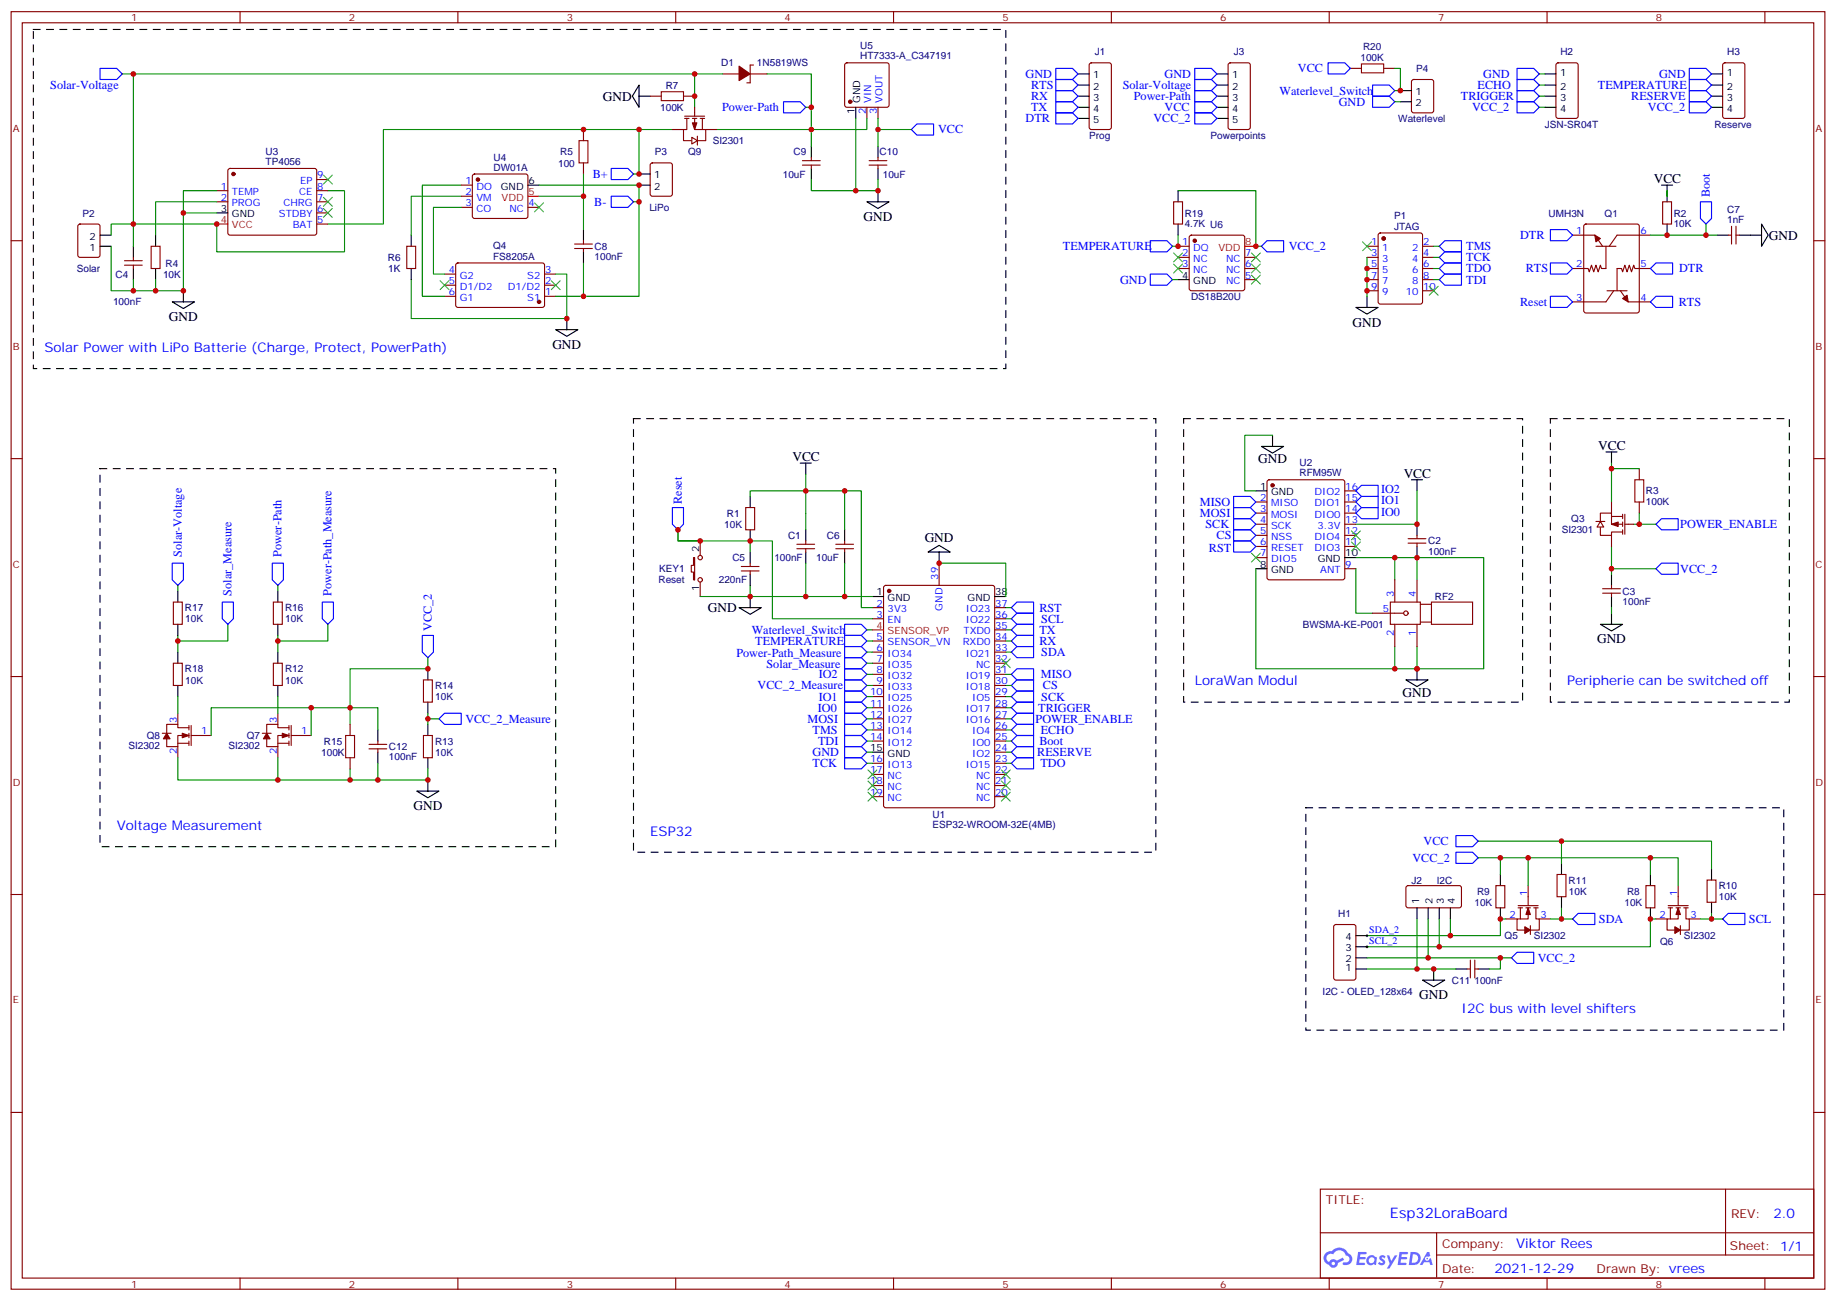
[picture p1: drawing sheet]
<svg xmlns="http://www.w3.org/2000/svg" width="583mm" height="413mm" viewBox="0 0 583 413" stroke-linecap="round" stroke-linejoin="round" font-family="sans-serif">
<g fill="none" stroke="#870000" stroke-width=".35">
<path d="M3.5 3.7h575.8v405.3h-575.8zM7.1 7.2h568.6v398.3h-568.6zM76.2 3.7v3.5M145.3 3.7v3.5M214.5 3.7v3.5M283.6 3.7v3.5M352.8 3.7v3.5M421.9 3.7v3.5M491.1 3.7v3.5M560.2 3.7v3.5M3.5 76.4h3.6M575.7 76.4h3.6"/>
<path d="M3.5 145.5h3.6M575.7 145.5h3.6M3.5 214.7h3.6M575.7 214.7h3.6M3.5 283.8h3.6M575.7 283.8h3.6M3.5 353h3.6M575.7 353h3.6M419.1 377.3h156.6v28.2h-156.6zM547.7 377.3v20.9M419.1 391.1h156.5M456 398.2h119.6"/>
<path d="M456 391.1v14.2M76.2 405.5v3.5M145.3 405.5v3.5M214.5 405.5v3.5M283.6 405.5v3.5M352.8 405.5v3.5M421.9 405.5v3.5M491.1 405.5v3.5M560.2 405.5v3.5"/>
</g>
<g fill="#5487ff">
<path d="M438.1 398.5a1.22 1.22 0 0 1 1.7 .2l-.4 .6a.47 .47 0 0 0-.3-.4 .47 .47 0 0 0-.5 .2l.1 .2a1.14 1.14 0 0 1 .8 1.8 1.14 1.14 0 0 1-1.9 0l-.2-.2 .5-.6 .7 .5a.29 .29 0 0 0 .3-.3 .29 .29 0 0 0-.2-.3 1.04 1.04 0 0 1-.6-1.7z"/>
<path d="M431.1 397.2h2.3l.4 .2-.2 .5-1.8 .1-.1 .8h1.5l.3 .4-.3 .4h-1.6l-.2 1.1h1.7l.2 .3-.2 .3-2.6 .1z"/>
<path d="M444.2 397.2l2.7 .2-.1 .5-1.8 .1-.2 .8h1.6l.3 .4-.4 .4h-1.6l-.1 1.1h1.7l.2 .3-.2 .3-2.7 .1z"/>
<path d="M453 397.2h.7l.3 1.3-.6 .3a.69 .69 0 0 0-1 .3 .69 .69 0 0 0 .4 .9 .69 .69 0 0 0 .9-.6l.5-.2 .6 2.2h-.8l-.3-.9h-1.7l-.5 .9h-.8z"/>
<path d="M440.2 398.3h.8l.6 1.8 1.1-1.8h.9l-2.6 4.2h-.8l.9-1.5z"/>
<path d="M447.8 397.2l-.6 4.2h1.3a2.11 2.11 0 0 0 2.5-2.1 2.11 2.11 0 0 0-2.5-2.1zM448.5 398a1.43 1.43 0 0 1 1.6 1.6 1.43 1.43 0 0 1-2 1.1z"/>
<path d="M434.1 398.8a1.54 1.54 0 0 0-.1 2.2 1.54 1.54 0 0 0 2.1 .1l.7 .3 .3-2.3-.6-.3a1.49 1.49 0 0 0-2.4 0zM434.3 399.8a.95 .95 0 0 1 1.9 0 .95 .95 0 0 1-1.9 0z"/>
<path d="M420.8 397.6a2.18 2.18 0 0 0 1.1 3.7 1.44 1.44 0 0 0 1.6 .9 1.44 1.44 0 0 0 1.2-1.4l2-1.1-.5-.7-1.9 1a1.47 1.47 0 0 0-2.4 .4 1.39 1.39 0 0 1-.7-1.9 1.39 1.39 0 0 1 2-.5 2.12 2.12 0 0 1 2.2-1.3 2.12 2.12 0 0 1 1.9 1.7 1.14 1.14 0 0 1 1 1.4 1.14 1.14 0 0 1-1.6 .7 .43 .43 0 0 0-.5 .4 .43 .43 0 0 0 .4 .5 1.98 1.98 0 0 0 2.5-1.2 1.98 1.98 0 0 0-1.2-2.6 3.1 3.1 0 0 0-5.3-.6l-.9 .1zM422.7 400.9a.55 .55 0 0 1 1.1 0 .55 .55 0 0 1-1.1 0z"/>
<circle cx="453" cy="399.3" r=".26"/>
</g>
<g fill="none" stroke="#870000" stroke-width=".35">
<path d="M206.4 30.5h3.5M217 30.5h3.5M229.3 23.5h5.3M238.1 23.5h5.3M239.2 20.6h-1.1v5.7h-1M268.3 20.1l.5-.2h12.7l.5 .2 .2 .5v12.7l-.2 .5-.5 .2h-12.7l-.5-.2-.2-.5v-12.7zM275.2 34v3.6M278.7 34v3.6M346 20.1l.4-.2h5.7l.6 .5 .1 20-.5 .6-5.9 .1-.6-.5-.1-20zM390.1 20.1l.4-.2h5.7l.6 .5 .1 20-.5 .6-5.9 .1-.6-.5-.1-20zM72.6 53.7l.4-.3h26.8l.5 .3 .2 .5v20l-.7 .4-27-.1-.5-.6v-19.7zM100.5 57h3.6"/>
<path d="M146.4 58.7h3.5M150.2 55.4l.4-.2h16.3l.5 .2 .2 .5v12.7l-.3 .5-.4 .2h-16.3l-.5-.2-.2-.5v-12.7zM185.2 41.1v3.5M185.2 51.7v3.5M206.6 51.9l.5-.2h5.6l.7 .4v9.5l-.4 .6-5.9 .1-.7-.5v-9.4zM254.7 52.4h5.6M254.7 51h5.6M257.5 49.9v1.1M257.5 52.4v1M275.9 52.4h5.6M275.9 51h5.6M278.7 49.9v1.1"/>
<path d="M278.7 52.4v1M24.9 71.3l.5-.2h5.6l.7 .4v9.5l-.4 .6-5.9 .1-.7-.5v-9.4zM48 78.1h2.8v7.1h-2.8zM68.8 60.5h3.5M68.8 64h3.5M100.5 60.5h3.6M100.5 64h3.6M100.5 71.1h3.6M100.5 67.6h3.6M129.1 78.1h2.8v7.1h-2.8zM146.4 62.3h3.5M146.4 65.8h3.5"/>
<path d="M167.6 65.8h3.5M182.4 77.4h5.6M182.4 78.8h5.6M185.2 76.4v1M185.2 78.8v1.1M433.9 78.1h3.5M437.7 74.1l.4-.2h12.7l.7 .4 .1 21.5-.5 .6-13 .1-.6-.5-.1-21.4zM451.6 78.1h3.5M499.2 74.6h7l2.5 3.5M502.9 71.3l.5-.2h16.2l.7 .4v27.1l-.4 .7h-16.5l-.6-.5-.1-27zM506.6 78.1h6.3M509.8 78.1v7.1h-1.4l-.4-1.1-.7 2.2-.7-2.2-.7 2.2-.7-2.2-.7 2.2-.4-1.1h-4.9"/>
<path d="M523.9 74.6h-10.6l-2.5 3.5M527.8 64h2.8v7.1h-2.8zM548.6 74.6h1M549.6 71.8v5.6M551 74.6h1.1M551 71.8v5.6M39.5 84.1h5.7M39.5 82.7h5.7M42.3 81.7v1M42.3 84.1v1.1M141.1 94h3.5M141.1 90.5h3.5"/>
<path d="M141.1 87h3.5M144.9 83.6l.4-.2 27.1 .1 .5 .6-.1 13-.6 .4h-27.1l-.5-.7v-12.7zM172.9 94h3.5M172.9 90.5h3.5M172.9 87h3.5M433.9 85.2h3.5M433.9 92.3h3.5M433.9 81.7h3.5M433.9 88.7h3.5M451.6 85.2h3.5M451.6 92.3h3.5M451.6 81.7h3.5"/>
<path d="M451.6 88.7h3.5M510.1 92.3h6.4M512.2 92.3l-2.4 3.5h-10.6M514.3 92.3l2.5 3.5h7.1M523.9 85.2h-5l-.3-1.1-.7 2.2-.7-2.2-.7 2.2-.7-2.2-.7 2.2-.4-1.1h-1.4v7.1M398.6 159.3h3.6M402.4 152.4l.5-.2h23.3l.5 .2 .2 .5v30.4l-.3 .5-.4 .2h-23.3l-.5-.3-.2-.4v-30.4zM426.9 159.3h3.5M426.9 155.8h3.5M520.3 148.7v3.5M520.3 159.3v3.5M220.1 176.9h.4v7.1h-.4v-2.5h-.7v-2.1h.7z"/>
<path d="M222.2 171.6v4.6M235.3 179.7h5.6M236.7 161h2.8v7.1h-2.8zM238.1 178.7v1M252.9 174.1h5.7M252.9 172.7h5.7M255.8 171.6v1.1M255.8 174.1v1.1M265.3 174.1h5.6M265.3 172.7h5.6M268.1 171.6v1.1M268.1 174.1v1.1"/>
<path d="M298.1 178.7v7M398.6 162.8h3.6M398.6 166.3h3.6M398.6 169.9h3.6M398.6 173.4h3.6M398.6 176.9h3.6M426.9 162.8h3.5M426.9 166.3h3.5M426.9 169.9h3.5M426.9 173.4h3.5M447 172.3h5.6M447 170.9h5.6"/>
<path d="M449.8 169.9v1M449.8 172.3v1.1M506.6 165.5h2.8M222.2 184.7v4.6M235.3 181.2h5.6M238.1 181.2v1M276.9 192.8h3.6M276.9 196.3h3.6M280.7 185.9l.5-.2h33.8l.7 .5v69.4l-.4 .6-34.1 .1-.7-.5v-69.4zM315.7 192.8h3.6M315.7 196.3h3.6M315.7 199.8h3.6"/>
<path d="M426.9 180.4h3.5M508.7 188.2h5.6M508.7 186.8h5.6M511.5 185.7v1.1M511.5 188.2v1.1M276.9 203.4h3.6M276.9 206.9h3.6M276.9 210.4h3.6M276.9 214h3.6M276.9 217.5h3.6M315.7 203.4h3.6M315.7 206.9h3.6"/>
<path d="M315.7 210.4h3.6M315.7 214h3.6M315.7 217.5h3.6M276.9 221h3.6M276.9 224.5h3.6M276.9 228.1h3.6M276.9 231.6h3.6M276.9 235.1h3.6M315.7 221h3.6M315.7 224.5h3.6M315.7 228.1h3.6M315.7 231.6h3.6"/>
<path d="M315.7 235.1h3.6M315.7 238.7h3.6M276.9 242.2h3.6M276.9 245.7h3.6M276.9 249.2h3.6M276.9 252.8h3.6M315.7 242.2h3.6M315.7 245.7h3.6M315.7 249.2h3.6M315.7 252.8h3.6M423.6 293.5l.4-.2h5.7l.6 .5 .1 16.5-.5 .6-5.9 .1-.6-.5-.1-16.5zM478 291.6h3.5"/>
<path d="M481.9 287.3h6.3M481.9 288h1.4M482.6 288v3.6M484.4 288h1.4M485.1 288v3.6h-3.6v3.5h2.5M485.1 281v6.3M485.8 293.7v2.8M486.8 288h1.4M487.5 288v3.6h1.1v3.5h-2.8M488.6 291.6h3.5M525.6 291.6h3.6M529.5 287.3h6.4"/>
<path d="M529.5 288h1.4M530.2 288v3.6M532 288h1.4M532.7 288v3.6h-3.5v3.5h2.4M532.7 281v6.3M533.4 293.7v2.8M534.5 288h1.4M535.2 288v3.6h1v3.5h-2.8M536.2 291.6h3.6"/>
<circle cx="222.3" cy="176.9" r=".71"/>
<circle cx="222.3" cy="184" r=".71"/>
</g>
<g fill="#870000" stroke="#870000" stroke-width=".35">
<path d="M515.1 94.7l1.4-1 .3 2.1z"/>
<path d="M506.2 74.6l1.8 1.1-1.4 1z"/>
<path d="M234.6 21l3.5 2.5-3.5 2.1z"/>
<path d="M485.1 288l.7 2.2h-1.4z"/>
<path d="M484 294l1.8 1.1-1.8 1.1z"/>
<path d="M532.7 288l.7 2.2h-1.4z"/>
<path d="M531.6 294l1.8 1.1-1.8 1.1z"/>
<circle cx="282.2" cy="187.5" r=".53"/>
<circle cx="403.9" cy="154" r=".53"/>
<circle cx="74.1" cy="55.2" r=".53"/>
<circle cx="439.2" cy="75.7" r=".53"/>
<circle cx="151.7" cy="57" r=".53"/>
<circle cx="171.1" cy="95.8" r=".53"/>
<circle cx="269.9" cy="32.3" r=".53"/>
</g>
<g fill="none" stroke="#000" stroke-width=".35">
<path d="M202.8 27v7l-2.1-3.5zM202.8 30.5h3.6M271.6 34v3.6M342.2 23.5h3.5M342.2 27h3.5M342.2 30.5h3.5M342.2 34h3.5M342.2 37.6h3.5M386.3 23.5h3.5M386.3 27h3.5M386.3 30.5h3.5M386.3 34h3.5"/>
<path d="M386.3 37.6h3.5M167.6 58.7h3.5M202.8 58.7h3.6M202.8 55.2h3.6M257.5 46.4v3.5M257.5 53.4v3.6M278.7 46.4v3.5M278.7 53.4v3.6M527.4 58.7h3.5M529.2 58.7v5.3M31.7 74.6h3.6M31.7 78.1h3.6"/>
<path d="M42.3 78.1v3.6M49.4 74.6v3.5M68.8 67.6h3.5M130.5 74.6v3.5M185.2 72.8v3.6M185.2 79.9v3.5M275.2 64h7l-3.5 2.1zM278.7 60.5v3.5M529.2 71.1v3.5M545 74.6h3.6M552.1 74.6h7.1M559.2 71.1l2.1 3.5-2.1 3.5z"/>
<path d="M42.3 85.2v3.5M49.4 85.2v3.5M54.7 95.8h7l-3.5 2.1zM58.2 92.3v3.5M130.5 85.2v3.5M430.4 97.5h7l-3.5 2.2zM433.9 94v3.5M176.4 104.6h7l-3.5 2.1zM179.9 101.1v3.5M403.9 138.1v3.5M238.1 157.5v3.5M254 146.9h3.5"/>
<path d="M255.8 146.9v3.6M398.6 155.8h3.6M400.4 141.6h7.1l-3.6 2.2zM448 152.2h3.6M449.8 152.2v3.6M509.8 143.4h3.5M511.5 143.4v3.5M238.1 168.1v3.5M238.1 175.2v3.5M255.8 168.1v3.5M255.8 175.2v3.5M268.1 168.1v3.5"/>
<path d="M268.1 175.2v3.5M294.6 175.2l3.5-2.2 3.5 2.2zM298.1 175.2v3.5M426.9 176.9h3.5M449.8 166.3v3.6M449.8 173.4v3.5M234.6 192.8h7.1l-3.6 2.1zM238.1 182.2v3.5M238.1 189.3v3.5M276.9 189.3h3.6M315.7 189.3h3.6M398.6 180.4h3.6"/>
<path d="M508 198.1h7.1l-3.6 2.1zM511.5 182.2v3.5M511.5 189.3v3.5M511.5 194.6v3.5M446.3 215.7h7l-3.5 2.1zM449.8 212.2v3.5M276.9 238.7h3.6M430.4 296.9h3.5M430.4 307.4h3.5M430.4 303.9h3.5M430.4 300.4h3.5"/>
</g>
<path d="M68.8 71.1h3.5M167.6 62.3h3.5M276.9 199.8h3.6" fill="none" stroke="#f00" stroke-width=".35"/>
<g fill="none" stroke="#008700" stroke-width=".35">
<path d="M38.8 23.5h3.5M220.5 34v-10.5h-178.2v54.6M220.5 23.5h8.8M243.4 23.5h14.1v22.9M255.8 34h1.7M271.6 37.6v22.9M275.2 37.6v3.5h-47.7M278.7 37.6v8.8M146.4 58.7h-12.3v35.3h7M171.1 58.7h31.7v35.3h-26.4M185.2 55.2v7.1h-14.1M202.8 41.1v14.1h-1.7"/>
<path d="M213.4 41.1h-91.7v30h-17.6M257.5 57v3.5h21.2v-3.5M278.7 41.1h10.6M58.2 67.6h10.6M68.8 64h-19.4v10.6M68.8 60.5h-10.6v31.8h-22.9v-14.2M104.1 60.5h5.3v19.4h-40.6v-8.8h-33.5v3.5M146.4 65.8h-8.8v21.2h3.5M146.4 62.3h-15.9v12.3M185.2 62.3v10.5M201.1 64h1.7M455.1 78.1h1.7"/>
<path d="M541.5 71.1v3.5h-17.6M541.5 74.6h3.5M42.3 88.7v3.6M49.4 88.7v3.6M176.4 87h3.5v14.1h-49.4v-12.4M185.2 83.4v10.6M433.9 81.7v12.3M455.1 88.7h1.7M455.1 85.2h1.7M455.1 81.7h1.7M403.9 138.1h-8.8v17.7h3.5M238.1 157.5v-1.7h35.3v37h3.5"/>
<path d="M255.8 150.5v17.6M268.1 155.8v12.3M449.8 155.8v10.5h-19.4M511.5 146.9v12.4M511.5 148.7h8.8M222.2 171.6h-7v-3.5v3.5h22.9M238.1 171.6h7.1v24.7h31.7M238.1 171.6v3.6M255.8 178.7v10.6M268.1 178.7v10.6M298.1 178.7h21.2v10.6M430.4 176.9h40.6v35.3h-72.4v-31.8"/>
<path d="M511.5 173.4v8.8M520.3 162.8v3.5h-1.7M520.3 166.3h5.3M222.2 189.3h15.9M238.1 185.7v3.6h38.8M275.2 199.8h1.7M319.3 192.8h1.7M319.3 196.3h1.7M319.3 199.8h1.7M511.5 192.8v1.8M511.5 180.4h14.1M275.2 214h1.7"/>
<path d="M319.3 214h1.7M319.3 203.4h1.7M319.3 206.9h1.7M319.3 217.5h1.7M275.2 228.1h1.7M275.2 235.1h1.7M275.2 224.5h1.7M275.2 231.6h1.7M275.2 238.7h1.7M319.3 221h1.7M319.3 228.1h1.7M319.3 235.1h1.7"/>
<path d="M275.2 242.2h1.7M319.3 242.2h1.7"/>
</g>
<g fill="none" stroke="#00f" stroke-width=".35">
<path d="M31.7 21.7h5.3l1.8 1.8-1.8 1.7h-5.3zM248.7 32.3h5.3l1.8 1.7-1.8 1.8h-5.3zM291 39.3h5.3v3.6h-5.3l-1.7-1.8zM335.1 21.7h5.3l1.8 1.8-1.8 1.7h-5.3zM335.1 25.2h5.3l1.8 1.8-1.8 1.8h-5.3zM335.1 28.8h5.3l1.8 1.7-1.8 1.8h-5.3zM335.1 32.3h5.3l1.8 1.7-1.8 1.8h-5.3zM335.1 35.8h5.3l1.8 1.8-1.8 1.7h-5.3zM379.2 21.7h5.3l1.8 1.8-1.8 1.7h-5.3zM379.2 35.8h5.3l1.8 1.8-1.8 1.7h-5.3zM379.2 32.3h5.3l1.8 1.7-1.8 1.8h-5.3zM379.2 28.8h5.3l1.8 1.7-1.8 1.8h-5.3z"/>
<path d="M379.2 25.2h5.3l1.8 1.8-1.8 1.8h-5.3zM194 53.4h5.3l1.8 1.8-1.8 1.8h-5.3zM194 62.3h5.3l1.8 1.7-1.8 1.8h-5.3zM456.8 78.1l1.8-1.7h5.3v3.5h-5.3zM492.1 72.8h5.3l1.8 1.8-1.8 1.8h-5.3zM539.8 64h3.5v5.3l-1.8 1.8-1.7-1.8zM456.8 81.7l1.8-1.8h5.3v3.5h-5.3zM456.8 85.2l1.8-1.8h5.3v3.6h-5.3zM456.8 88.7l1.8-1.7h5.3v3.5h-5.3zM492.1 83.4h5.3l1.8 1.8-1.8 1.8h-5.3zM492.1 94h5.3l1.8 1.8-1.8 1.7h-5.3zM525.6 94h5.3v3.5h-5.3l-1.7-1.7z"/>
<path d="M525.6 83.4h5.3v3.6h-5.3l-1.7-1.8zM391.6 157.5h5.3l1.7 1.8-1.7 1.7h-5.3zM430.4 155.8l1.8-1.8h5.2v3.5h-5.2zM430.4 159.3l1.8-1.8h5.2v3.5h-5.2zM213.4 161h3.6v5.3l-1.8 1.8-1.8-1.8zM391.6 164.6h5.3l1.7 1.7-1.7 1.8h-5.3zM391.6 161h5.3l1.7 1.8-1.7 1.8h-5.3zM391.6 168.1h5.3l1.7 1.8-1.7 1.7h-5.3zM391.6 171.6h5.3l1.7 1.8-1.7 1.8h-5.3zM432.2 161h5.2v3.6h-5.2l-1.8-1.8zM525.6 166.3l1.8-1.7h5.3v3.5h-5.3zM268.1 198.1h5.3l1.8 1.7-1.8 1.8h-5.3z"/>
<path d="M321 192.8l1.8-1.8h5.3v3.6h-5.3zM321 199.8l1.8-1.7h5.3v3.5h-5.3zM321 196.3l1.8-1.7h5.3v3.5h-5.3zM525.6 180.4l1.8-1.7h5.3v3.5h-5.3zM268.1 219.3h5.3l1.8 1.7-1.8 1.8h-5.3zM268.1 212.2h5.3l1.8 1.8-1.8 1.7h-5.3zM321 214l1.8-1.8h5.3v3.5h-5.3zM321 217.5l1.8-1.8h5.3v3.6h-5.3zM321 203.4l1.8-1.8h5.3v3.5h-5.3zM321 206.9l1.8-1.8h5.3v3.6h-5.3zM322.8 219.3h5.3v3.5h-5.3l-1.8-1.8zM268.1 226.3h5.3l1.8 1.8-1.8 1.7h-5.3z"/>
<path d="M268.1 222.8h5.3l1.8 1.7-1.8 1.8h-5.3zM268.1 229.8h5.3l1.8 1.8-1.8 1.8h-5.3zM268.1 233.4h5.3l1.8 1.7-1.8 1.8h-5.3zM268.1 236.9h5.3l1.8 1.8-1.8 1.7h-5.3zM321 235.1l1.8-1.7h5.3v3.5h-5.3zM321 228.1l1.8-1.8h5.3v3.5h-5.3zM268.1 240.4h5.3l1.8 1.8-1.8 1.7h-5.3zM322.8 240.4h5.3v3.5h-5.3l-1.8-1.7z"/>
</g>
<g fill="none" stroke="#3c3" stroke-width=".35">
<path d="M102.7 55.6l2.8 2.8M105.5 55.6l-2.8 2.8M102.7 66.1l2.8 2.9M102.7 62.6l2.8 2.8M105.5 66.1l-2.8 2.9M105.5 62.6l-2.8 2.8M169.7 64.4l2.8 2.8M172.5 64.4l-2.8 2.8M432.5 76.7l2.8 2.9M435.3 76.7l-2.8 2.9M139.7 89.1l2.8 2.8M142.5 89.1l-2.8 2.8"/>
<path d="M175 89.1l2.8 2.8M177.8 89.1l-2.8 2.8M453.7 90.8l2.8 2.9M456.5 90.8l-2.8 2.9M397.2 175.5l2.8 2.8M400 175.5l-2.8 2.8M429 168.5l2.8 2.8M429 172l2.8 2.8M431.8 168.5l-2.8 2.8M431.8 172l-2.8 2.8M317.9 209l2.8 2.8M320.7 209l-2.8 2.8"/>
<path d="M275.5 244.3l2.8 2.8M275.5 247.8l2.8 2.8M275.5 251.4l2.8 2.8M278.3 244.3l-2.8 2.8M278.3 247.8l-2.8 2.8M278.3 251.4l-2.8 2.8M317.9 247.8l2.8 2.8M317.9 244.3l2.8 2.8M317.9 251.4l2.8 2.8M320.7 247.8l-2.8 2.8M320.7 244.3l-2.8 2.8M320.7 251.4l-2.8 2.8"/>
</g>
<path d="M209.9 29.1h7.1v2.8h-7.1zM183.8 44.6h2.8v7.1h-2.8zM518.9 152.2h2.9v7.1h-2.9z" fill="none" stroke="#a10000" stroke-width=".35"/>
<path d="M492.1 132.8h75.9v90h-75.9z" fill="none" stroke="#000" stroke-width=".35" stroke-dasharray="2.1 2.1"/>
<path d="M508 165.5l1.1 1.7h-2.2z" fill="#fff" stroke="#870000" stroke-width=".35"/>
<g fill="#870000" stroke="#870000" stroke-width=".35">
<path d="M511.5 166.3l2.1-.7v1.4z"/>
<path d="M89.6 232.7l2.1 .7-2.1 .7z"/>
<path d="M84.7 232.7l1 1.7h-2.1z"/>
<path d="M57.9 232.7l2.1 .7-2.1 .7z"/>
<path d="M52.9 232.7l1.1 1.7h-2.1z"/>
<circle cx="379.2" cy="76.4" r=".53"/>
</g>
<g fill="none" stroke="#870000" stroke-width=".35">
<path d="M448.3 25.4l.4-.2h5.7l.6 .5 .1 9.4-.5 .7h-5.9l-.6-.5-.1-9.4zM494.1 20.1l.5-.2h5.6l.7 .5v16.5l-.4 .6-5.9 .1-.7-.5v-16.5zM547 20.1l.5-.2h5.7l.6 .5 .1 16.5-.5 .6-5.9 .1-.6-.5-.1-16.5zM221.4 43.2v2.8M373.9 78.1h3.6M377.7 74.8l.5-.2h16.2l.5 .2 .2 .5v16.2l-.2 .5-.5 .3h-16.2l-.5-.3-.2-.5v-16.2zM373.9 81.7h3.6M373.9 85.2h3.6M395.1 81.7h3.5M395.1 85.2h3.5M395.1 88.7h3.5M511.5 159.3v3.5"/>
<path d="M508 165.3v-2.5h3.5v3.5h3.6M508 167.4v2.5h3.5v-1.1h3.6M511.5 169.9v3.5M511.5 163.9h3.6M515.1 163.2v1.4M515.1 165.6v1.4M515.1 168.1v1.4M515.8 166.3h2.8M515.8 163.2v6.3M55 191h2.9v7.1h-2.9zM86.8 191h2.8v7.1h-2.8zM55 210.4h2.9v7.1h-2.9z"/>
<path d="M86.8 210.4h2.8v7.1h-2.8zM134.4 215.7h2.8v7.1h-2.8zM51.5 232.7h2.8M56.4 235.8h3.6M56.4 226.3v3.5M56.4 236.9v3.5M60 230.9h-3.6v-1.1h-3.5v2.9M60 233.4h-3.6v3.5h-3.5v-2.5M60 230.2v1.4M60 232.7v1.4M60 235.1v1.4M60.7 233.4h6.3"/>
<path d="M60.7 230.2v6.3M83.3 232.7h2.8M88.2 235.8h3.5M88.2 226.3v3.5M88.2 236.9v3.5M91.7 230.9h-3.5v-1.1h-3.5v2.9M91.7 233.4h-3.5v3.5h-3.5v-2.5M91.7 230.2v1.4M91.7 232.7v1.4M91.7 235.1v1.4M92.4 230.2v6.3M92.4 233.4h6.4"/>
<path d="M111.1 229.8v3.6M117.1 237.6h5.7M117.1 236.2h5.7M119.9 235.1v1.1M119.9 237.6v1.1M134.4 233.4h2.8v7h-2.8zM111.1 240.4v3.5M494.2 277.5h2.9v7h-2.9zM541.9 279.2h2.8v7.1h-2.8zM474.8 281h2.9v7h-2.9zM522.5 281h2.8v7h-2.8zM465.7 307.4h1"/>
<path d="M466.7 304.6v5.7M468.1 304.6v5.7M468.1 307.4h1.1"/>
</g>
<g fill="none" stroke="#000" stroke-width=".35">
<path d="M444.5 28.8h3.5M444.5 32.3h3.5M490.4 23.5h3.5M490.4 27h3.5M490.4 30.5h3.5M490.4 34h3.5M543.3 23.5h3.5M543.3 27h3.5M543.3 30.5h3.5M543.3 34h3.5M373.9 88.7h3.6M56.4 187.5v3.5"/>
<path d="M56.4 198.1v3.5M88.2 187.5v3.5M88.2 198.1v3.5M56.4 206.9v3.5M56.4 217.5v3.5M88.2 206.9v3.5M88.2 217.5v3.5M135.8 212.2v3.5M119.9 231.6v3.5M119.9 238.7v3.5M135.8 222.8v3.5M135.8 229.8v3.6"/>
<path d="M132.3 251h7l-3.5 2.1zM135.8 240.4v3.5M135.8 247.5v3.5M476.2 277.5v3.5M495.7 273.9v3.6M523.9 277.5v3.5M543.3 275.7v3.5M476.2 288v3.6M495.7 284.5v3.5M523.9 288v3.6M543.3 286.3v3.5M451.6 311h7l-3.5 2.1z"/>
<path d="M455.1 307.4v3.6M462.1 307.4h3.6M469.2 307.4h3.5"/>
</g>
<g fill="none" stroke="#00f" stroke-width=".35">
<path d="M435.7 27h5.3l1.7 1.8-1.7 1.7h-5.3zM435.7 30.5h5.3l1.7 1.8-1.7 1.7h-5.3zM481.5 21.7h5.3l1.8 1.8-1.8 1.7h-5.3zM481.5 25.2h5.3l1.8 1.8-1.8 1.8h-5.3zM481.5 28.8h5.3l1.8 1.7-1.8 1.8h-5.3zM481.5 32.3h5.3l1.8 1.7-1.8 1.8h-5.3zM536.2 21.7h5.3l1.8 1.8-1.8 1.7h-5.3zM536.2 32.3h5.3l1.8 1.7-1.8 1.8h-5.3zM536.2 25.2h5.3l1.8 1.8-1.8 1.8h-5.3zM536.2 28.8h5.3l1.8 1.7-1.8 1.8h-5.3zM365.1 76.4h5.3l1.8 1.7-1.8 1.8h-5.3zM400.4 78.1l1.8-1.7h5.3v3.5h-5.3z"/>
<path d="M365.1 87h5.3l1.8 1.7-1.8 1.8h-5.3zM54.7 178.7h3.5v5.3l-1.8 1.7-1.7-1.7zM86.4 178.7h3.6v5.3l-1.8 1.7-1.8-1.7zM70.6 191h3.5v5.3l-1.8 1.8-1.7-1.8zM102.3 191h3.5v5.3l-1.7 1.8-1.8-1.8zM134.1 201.6h3.5v5.3l-1.8 1.8-1.7-1.8zM268.1 215.7h5.3l1.8 1.8-1.8 1.8h-5.3zM268.1 208.7h5.3l1.8 1.7-1.8 1.8h-5.3zM268.1 205.1h5.3l1.8 1.8-1.8 1.8h-5.3zM268.1 201.6h5.3l1.8 1.8-1.8 1.7h-5.3zM139.3 228.1l1.8-1.8h5.3v3.5h-5.3zM321 224.5l1.8-1.7h5.3v3.5h-5.3z"/>
<path d="M321 231.6l1.8-1.8h5.3v3.6h-5.3zM321 238.7l1.8-1.8h5.3v3.5h-5.3zM462.1 265.1h5.3l1.8 1.8-1.8 1.7h-5.3zM462.1 270.4h5.3l1.8 1.8-1.8 1.7h-5.3zM499.2 291.6l1.7-1.8h5.3v3.5h-5.3zM548.6 289.8h5.3v3.5h-5.3l-1.8-1.7zM479.8 303.9l1.7-1.7h5.3v3.5h-5.3z"/>
</g>
<g fill="none" stroke="#008700" stroke-width=".35">
<path d="M488.6 23.5h1.8M488.6 27h1.8M488.6 30.5h1.8M488.6 34h1.8M529.2 60.5v1.8M372.2 88.7h1.7M56.4 185.7v1.8M72.3 198.1v5.3h-15.9M88.2 185.7v1.8M104.1 198.1v5.3h-15.9M56.4 201.6v5.3M88.2 201.6v5.3"/>
<path d="M135.8 208.7v3.5h-24.7v17.6M275.2 217.5h1.7M275.2 210.4h1.7M275.2 206.9h1.7M275.2 203.4h1.7M56.4 221v5.3M88.2 221v5.3M98.8 224.5v8.9M119.9 231.6v-7.1h-52.9v8.9M135.8 226.3v1.8h3.5M135.8 228.1v1.7M275.2 221h1.7"/>
<path d="M319.3 231.6h1.7M319.3 224.5h1.7M319.3 238.7h1.7M56.4 240.4v7.1h31.8v-7.1M88.2 247.5h22.9M111.1 243.9v3.6h24.7v-3.6M119.9 242.2v5.3M469.2 266.9h74.1v8.8M469.2 272.2h54.7v5.3M476.2 272.2v5.3M485.1 272.2v8.8M495.7 266.9v7"/>
<path d="M523.9 272.2h8.8v8.8M478 291.6h-1.8v5.3h-42.3M492.1 291.6h7.1M495.7 288v3.6M525.6 291.6h-1.7v8.8h-90M539.8 291.6h7M543.3 289.8v1.8M433.9 307.4h28.2M433.9 303.9h45.9M476.2 303.9v3.5h-3.5"/>
</g>
<path d="M433.6 296.9h.7M433.9 296.5v.7M433.6 300.4h.7M433.9 300v.7" fill="none" stroke="#000" stroke-width=".32"/>
<path d="M10.6 9.3h308.7v107.6h-308.7zM201.1 132.8h165.8v137.6h-165.8zM375.7 132.8h107.6v90h-107.6zM31.7 148.7h144.7v119.9h-144.7zM414.5 256.3h151.7v70.5h-151.7z" fill="none" stroke="#000" stroke-width=".35" stroke-dasharray="2.1 2.1"/>
<path d="M109.7 233.4h2.8v7h-2.8z" fill="none" stroke="#a10000" stroke-width=".35"/>
<path d="M395.1 78.1h3.5" fill="none" stroke="#f00" stroke-width=".35"/>
<path d="M372.5 83.8l2.9 2.8M372.5 80.3l2.9 2.8M375.4 83.8l-2.9 2.8M375.4 80.3l-2.9 2.8M397.2 80.3l2.8 2.8M397.2 83.8l2.8 2.8M397.2 87.3l2.8 2.8M400 80.3l-2.8 2.8M400 83.8l-2.8 2.8M400 87.3l-2.8 2.8" fill="none" stroke="#3c3" stroke-width=".35"/>
<path d="M219.6 43.6l1.8 1-1.8 1.1z" fill="#fff" stroke="#870000" stroke-width=".35"/>
<path d="M219.8 39h1.4l-.7 2.1z" fill="#870000" stroke="#870000" stroke-width=".35"/>
<g fill="none" stroke="#870000" stroke-width=".35">
<path d="M217.3 37.6h1.4M217.3 36.9h6.4M218 37.6v3.5h-1v3.5h2.4M219.8 37.6h1.4M220.5 37.6v3.5h3.5v3.5h-2.5M220.5 34v2.9M222.2 37.6h1.5M223 37.6v3.5M428.6 21.7h3.6M439.2 21.7h3.5M213.4 41.1h3.6M224 41.1h3.5"/>
<path d="M372.5 64h2.9v7.1h-2.9zM435.7 194.6h9.9M441.3 191h9.5v7.1h-9.5zM442.7 184v7M442.7 198.1v7M449.8 184v7M449.8 198.1v7M450.8 197.4h3.6M450.8 191.7h3.6M454.4 191h13v7.1h-13zM446.5 281.2l.5-.2h16.5l.4 .7-.1 5.9-.6 .4h-16.5l-.4-.7v-5.6z"/>
<circle cx="446.3" cy="194.6" r=".71"/>
</g>
<g fill="none" stroke="#008700" stroke-width=".35">
<path d="M442.7 21.7h1.8v7.1h-1.8M442.7 32.3h1.8M373.9 74.6v3.5h-1.7M373.9 60.5h24.7v17.6h1.8M442.7 176.9v7.1M449.8 176.9v7.1M430.4 180.4v14.2h5.3M442.7 205.1v7.1M449.8 205.1v7.1M449.8 291.6v15.8M453.3 291.6v12.3M456.8 291.6v8.8"/>
<path d="M460.4 291.6v5.3"/>
</g>
<path d="M373.9 60.5v3.5M373.9 71.1v3.5M449.8 288v3.6M453.3 288v3.6M456.8 288v3.6M460.4 288v3.6" fill="none" stroke="#000" stroke-width=".35"/>
<path d="M432.2 20.3h7v2.8h-7z" fill="none" stroke="#a10000" stroke-width=".35"/>
<path d="M421.6 19.9h5.3l1.7 1.8-1.7 1.8h-5.3z" fill="none" stroke="#00f" stroke-width=".35"/>
<g fill="#c00">
<circle cx="255.8" cy="189.3" r=".88"/>
<circle cx="238.1" cy="189.3" r=".88"/>
<circle cx="255.8" cy="155.8" r=".88"/>
<circle cx="238.1" cy="171.6" r=".88"/>
<circle cx="268.1" cy="155.8" r=".88"/>
<circle cx="268.1" cy="189.3" r=".88"/>
<circle cx="222.3" cy="171.6" r=".88"/>
<circle cx="215.2" cy="168.1" r=".88"/>
<circle cx="529.2" cy="74.6" r=".88"/>
<circle cx="511.5" cy="148.7" r=".88"/>
<circle cx="520.3" cy="166.3" r=".88"/>
<circle cx="511.5" cy="180.4" r=".88"/>
<circle cx="433.9" cy="92.3" r=".88"/>
<circle cx="433.9" cy="88.7" r=".88"/>
<circle cx="433.9" cy="85.2" r=".88"/>
<circle cx="541.5" cy="74.6" r=".88"/>
<circle cx="58.2" cy="67.6" r=".88"/>
<circle cx="58.2" cy="92.3" r=".88"/>
<circle cx="49.4" cy="92.3" r=".88"/>
<circle cx="42.3" cy="92.3" r=".88"/>
<circle cx="42.3" cy="71.1" r=".88"/>
<circle cx="68.8" cy="71.1" r=".88"/>
<circle cx="298.1" cy="178.7" r=".88"/>
<circle cx="202.8" cy="58.7" r=".88"/>
<circle cx="185.2" cy="62.3" r=".88"/>
<circle cx="185.2" cy="94" r=".88"/>
<circle cx="185.2" cy="41.1" r=".88"/>
<circle cx="202.8" cy="64" r=".88"/>
<circle cx="202.8" cy="41.1" r=".88"/>
<circle cx="202.8" cy="55.2" r=".88"/>
<circle cx="278.7" cy="60.5" r=".88"/>
<circle cx="257.5" cy="41.1" r=".88"/>
<circle cx="257.5" cy="34" r=".88"/>
<circle cx="220.5" cy="23.5" r=".88"/>
<circle cx="278.7" cy="41.1" r=".88"/>
<circle cx="271.6" cy="60.5" r=".88"/>
<circle cx="42.3" cy="23.5" r=".88"/>
<circle cx="495.7" cy="266.9" r=".88"/>
<circle cx="476.3" cy="272.2" r=".88"/>
<circle cx="476.3" cy="291.6" r=".88"/>
<circle cx="495.7" cy="291.6" r=".88"/>
<circle cx="485.1" cy="272.2" r=".88"/>
<circle cx="523.9" cy="272.2" r=".88"/>
<circle cx="543.3" cy="291.6" r=".88"/>
<circle cx="523.9" cy="291.6" r=".88"/>
<circle cx="135.8" cy="228.1" r=".88"/>
<circle cx="88.2" cy="203.4" r=".88"/>
<circle cx="56.4" cy="203.4" r=".88"/>
<circle cx="135.8" cy="247.5" r=".88"/>
<circle cx="111.1" cy="224.5" r=".88"/>
<circle cx="135.8" cy="212.2" r=".88"/>
<circle cx="111.1" cy="247.5" r=".88"/>
<circle cx="88.2" cy="247.5" r=".88"/>
<circle cx="98.8" cy="224.5" r=".88"/>
<circle cx="179.9" cy="101.1" r=".88"/>
<circle cx="476.3" cy="303.9" r=".88"/>
<circle cx="119.9" cy="247.5" r=".88"/>
<circle cx="455.1" cy="307.4" r=".88"/>
<circle cx="220.5" cy="30.5" r=".88"/>
<circle cx="449.8" cy="212.2" r=".88"/>
<circle cx="442.7" cy="212.2" r=".88"/>
<circle cx="442.7" cy="176.9" r=".88"/>
<circle cx="449.8" cy="176.9" r=".88"/>
<circle cx="449.8" cy="166.3" r=".88"/>
<circle cx="460.4" cy="296.9" r=".88"/>
<circle cx="456.8" cy="300.4" r=".88"/>
<circle cx="453.3" cy="303.9" r=".88"/>
<circle cx="449.8" cy="307.4" r=".88"/>
<circle cx="373.9" cy="78.1" r=".88"/>
<circle cx="398.6" cy="78.1" r=".88"/>
<circle cx="444.5" cy="28.8" r=".88"/>
</g>
<text font-size="4.6" fill="#00f" x="441.2" y="386.3">Esp32LoraBoard</text>
<g font-size="4.2">
<text x="191.4" y="31.9">GND</text>
<text x="524.9" y="58">VCC</text>
<text x="274.1" y="70.1">GND</text>
<text x="561.4" y="76">GND</text>
<text x="53.6" y="101.9">GND</text>
<text x="429.3" y="103.6">GND</text>
<text x="175.3" y="110.7">GND</text>
<text x="507.3" y="142.7">VCC</text>
<text x="251.5" y="146.2">VCC</text>
<text x="399.3" y="146.9">GND</text>
<text x="445.6" y="151.5">VCC</text>
<text x="293.5" y="171.8">GND</text>
<text x="224.7" y="194.2">GND</text>
<text x="506.9" y="204.2">GND</text>
<text x="445.2" y="221">GND</text>
<text x="131.2" y="257.1">GND</text>
<text x="450.5" y="317.1">GND</text>
</g>
<g font-size="4.2" fill="#00f">
<text x="14.1" y="111.7">Solar Power with LiPo Batterie (Charge, Protect, PowerPath)</text>
<text x="379.2" y="217.5">LoraWan Modul</text>
<text x="497.4" y="217.5">Peripherie can be switched off</text>
<text x="37" y="263.3">Voltage Measurement</text>
<text x="206.4" y="265.1">ESP32</text>
<text x="463.9" y="321.6">I2C bus with level shifters</text>
<text x="562.9" y="386.6">2.0</text>
<text x="481.3" y="396.1">Viktor Rees</text>
<text x="474.4" y="403.9">2021-12-29</text>
</g>
<g font-size="3.9" fill="#00f">
<text x="412" y="22.9">VCC</text>
<text x="16" y="28.2">Solar-Voltage</text>
<text x="325.6" y="24.7">GND</text>
<text x="327.3" y="28.2">RTS</text>
<text x="356.4" y="28.2">Solar-Voltage</text>
<text x="369.6" y="24.7">GND</text>
<text x="469" y="28.3">ECHO</text>
<text x="470.8" y="24.7">GND</text>
<text x="507.2" y="28.2">TEMPERATURE</text>
<text x="526.6" y="24.7">GND</text>
<text x="229.2" y="35.3">Power-Path</text>
<text x="327.3" y="31.8">RX</text>
<text x="327.3" y="35.3">TX</text>
<text x="359.9" y="31.8">Power-Path</text>
<text x="369.6" y="35.3">VCC</text>
<text x="406.2" y="30">Waterlevel_Switch</text>
<text x="424.9" y="33.6">GND</text>
<text x="463.7" y="31.8">TRIGGER</text>
<text x="467.3" y="35.3">VCC_2</text>
<text x="517.8" y="31.8">RESERVE</text>
<text x="523.1" y="35.3">VCC_2</text>
<text x="325.6" y="38.8">DTR</text>
<text x="366.1" y="38.8">VCC_2</text>
<text x="297.8" y="42.3">VCC</text>
<text x="188.2" y="56.5">B+</text>
<text x="188.6" y="65.3">B-</text>
<text x="542.8" y="62.5" transform="rotate(-90 542.8 62.5)">Boot</text>
<text x="482.5" y="75.8">DTR</text>
<text x="337.4" y="79.4">TEMPERATURE</text>
<text x="409.1" y="79.4">VCC_2</text>
<text x="465.4" y="79.4">TMS</text>
<text x="465.4" y="82.9">TCK</text>
<text x="355.5" y="90">GND</text>
<text x="465.4" y="86.4">TDO</text>
<text x="465.4" y="90">TDI</text>
<text x="484.3" y="86.4">RTS</text>
<text x="533" y="86.4">DTR</text>
<text x="482.5" y="97">Reset</text>
<text x="532.9" y="97">RTS</text>
<text x="216.4" y="159.9" transform="rotate(-90 216.4 159.9)">Reset</text>
<text x="380.9" y="160.5">MISO</text>
<text x="438.4" y="156.5">IO2</text>
<text x="438.4" y="160.1">IO1</text>
<text x="380.9" y="164">MOSI</text>
<text x="382.6" y="167.6">SCK</text>
<text x="438.4" y="163.6">IO0</text>
<text x="533.4" y="167.6">POWER_ENABLE</text>
<text x="386.2" y="171.1">CS</text>
<text x="57.7" y="176.6" transform="rotate(-90 57.7 176.6)">Solar-Voltage</text>
<text x="89.4" y="176.6" transform="rotate(-90 89.4 176.6)">Power-Path</text>
<text x="383.7" y="175.2">RST</text>
<text x="533.4" y="181.7">VCC_2</text>
<text x="73.5" y="189" transform="rotate(-90 73.5 189)">Solar_Measure</text>
<text x="105.2" y="189" transform="rotate(-90 105.2 189)">Power-Path_Measure</text>
<text x="329.9" y="194">RST</text>
<text x="330.5" y="197.6">SCL</text>
<text x="137.1" y="200.3" transform="rotate(-90 137.1 200.3)">VCC_2</text>
<text x="238.6" y="201.1">Waterlevel_Switch</text>
<text x="329.9" y="201.1">TX</text>
<text x="233.8" y="208.6">Power-Path_Measure</text>
<text x="239.7" y="204.6">TEMPERATURE</text>
<text x="329.9" y="204.6">RX</text>
<text x="330.5" y="208.2">SDA</text>
<text x="243.3" y="212.1">Solar_Measure</text>
<text x="259.9" y="215.2">IO2</text>
<text x="330.4" y="215.2">MISO</text>
<text x="240.5" y="218.8">VCC_2_Measure</text>
<text x="331.1" y="218.7">CS</text>
<text x="259.6" y="225.8">IO0</text>
<text x="259.9" y="222.3">IO1</text>
<text x="329.6" y="225.8">TRIGGER</text>
<text x="330.5" y="222.3">SCK</text>
<text x="147.7" y="229.3">VCC_2_Measure</text>
<text x="256.3" y="229.3">MOSI</text>
<text x="257.9" y="232.8">TMS</text>
<text x="328.7" y="229.4">POWER_ENABLE</text>
<text x="330.3" y="232.8">ECHO</text>
<text x="257.9" y="239.9">GND</text>
<text x="259.7" y="236.4">TDI</text>
<text x="329.2" y="239.9">RESERVE</text>
<text x="329.9" y="236.4">Boot</text>
<text x="257.9" y="243.4">TCK</text>
<text x="330.2" y="243.4">TDO</text>
<text x="451.9" y="268.2">VCC</text>
<text x="448.3" y="273.5">VCC_2</text>
<text x="507.5" y="292.8">SDA</text>
<text x="555.2" y="292.8">SCL</text>
<text x="488.1" y="305.2">VCC_2</text>
</g>
<g font-size="3.9" fill="#800">
<text x="420.9" y="381.9">TITLE:</text>
<text x="549.5" y="386.6">REV:</text>
<text x="457.8" y="396.1">Company:</text>
<text x="549.1" y="396.7">Sheet: 1/1</text>
<text x="457.8" y="403.8">Date:</text>
<text x="506.8" y="403.8">Drawn By: vrees</text>
</g>
<g font-size="3.2" fill="#800">
<text x="41.6" y="6.7">1</text>
<text x="110.8" y="6.7">2</text>
<text x="179.9" y="6.7">3</text>
<text x="249.1" y="6.7">4</text>
<text x="318.2" y="6.7">5</text>
<text x="387.3" y="6.7">6</text>
<text x="456.5" y="6.7">7</text>
<text x="525.6" y="6.7">8</text>
<text x="4.1" y="41.8">A</text>
<text x="576.3" y="41.8">A</text>
<text x="4.1" y="110.9">B</text>
<text x="576.3" y="110.9">B</text>
<text x="4.1" y="180.1">C</text>
<text x="576.3" y="180.1">C</text>
<text x="4.1" y="249.2">D</text>
<text x="576.3" y="249.2">D</text>
<text x="4.1" y="318.4">E</text>
<text x="576.3" y="318.4">E</text>
<text x="41.6" y="408.5">1</text>
<text x="110.8" y="408.5">2</text>
<text x="179.9" y="408.5">3</text>
<text x="249.1" y="408.5">4</text>
<text x="318.2" y="408.5">5</text>
<text x="387.3" y="408.5">6</text>
<text x="456.5" y="408.5">7</text>
<text x="525.6" y="408.5">8</text>
</g>
<g font-size="3.2" fill="#000080">
<text x="273.1" y="15.7">U5</text>
<text x="347.5" y="17.6">J1</text>
<text x="391.6" y="17.6">J3</text>
<text x="432.7" y="16">R20</text>
<text x="495.3" y="17.6">H2</text>
<text x="548.2" y="17.6">H3</text>
<text x="229" y="21.1">D1</text>
<text x="240.3" y="21.1">1N5819WS</text>
<text x="273.1" y="18.9">HT7333-A_C347191</text>
<text x="431.8" y="19.3">100K</text>
<text x="449.5" y="22.8">P4</text>
<text x="211.3" y="28.1">R7</text>
<text x="209.6" y="35.2">100K</text>
<text x="443.8" y="38.7">Waterlevel</text>
<text x="490.4" y="40.5">JSN-SR04T</text>
<text x="544.2" y="40.5">Reserve</text>
<text x="226.2" y="45.8">SI2301</text>
<text x="345.8" y="44">Prog</text>
<text x="384.3" y="44">Powerpoints</text>
<text x="84.3" y="52.4">TP4056</text>
<text x="84.3" y="49.1">U3</text>
<text x="156.6" y="50.9">U4</text>
<text x="177.2" y="52.8">100</text>
<text x="177.8" y="49.3">R5</text>
<text x="207.9" y="49.3">P3</text>
<text x="218.4" y="49.3">Q9</text>
<text x="251.9" y="49.3">C9</text>
<text x="279.2" y="49.3">C10</text>
<text x="156.6" y="54.2">DW01A</text>
<text x="248.5" y="56.3">10uF</text>
<text x="280.2" y="56.4">10uF</text>
<text x="26.2" y="68.7">P2</text>
<text x="206.1" y="67">LiPo</text>
<text x="376.1" y="71.9">4.7K U6</text>
<text x="376.1" y="68.7">R19</text>
<text x="442.6" y="69.6">P1</text>
<text x="491.6" y="68.7">UMH3N</text>
<text x="509.3" y="68.7">Q1</text>
<text x="531.3" y="71.9">10K</text>
<text x="531.3" y="68.7">R2</text>
<text x="548.2" y="70.7">1nF</text>
<text x="548.2" y="67.5">C7</text>
<text x="442.6" y="72.8">JTAG</text>
<text x="123.1" y="82.8">R6</text>
<text x="156.6" y="82.4">FS8205A</text>
<text x="156.6" y="79.1">Q4</text>
<text x="188.7" y="82.5">100nF</text>
<text x="188.7" y="79.3">C8</text>
<text x="24.4" y="86.3">Solar</text>
<text x="36.7" y="88.1">C4</text>
<text x="51.8" y="88.1">10K</text>
<text x="52.6" y="84.6">R4</text>
<text x="123.2" y="86.3">1K</text>
<text x="378.1" y="95.2">DS18B20U</text>
<text x="35.9" y="96.9">100nF</text>
<text x="412.5" y="147.9">U2</text>
<text x="412.5" y="151.2">RFM95W</text>
<text x="522.5" y="160.1">100K</text>
<text x="522.5" y="156.9">R3</text>
<text x="229.9" y="167.4">10K</text>
<text x="230.7" y="163.9">R1</text>
<text x="498.7" y="165.7">Q3</text>
<text x="250.1" y="171">C1</text>
<text x="262.5" y="171">C6</text>
<text x="453.3" y="172.8">C2</text>
<text x="495.7" y="169.2">SI2301</text>
<text x="232.5" y="178.1">C5</text>
<text x="245.8" y="178.1">100nF</text>
<text x="259.1" y="178">10uF</text>
<text x="453.3" y="176">100nF</text>
<text x="209" y="185.1">Reset</text>
<text x="209.2" y="181.6">KEY1</text>
<text x="228.2" y="185.1">220nF</text>
<text x="455.5" y="190.4">RF2</text>
<text x="515.1" y="191.9">100nF</text>
<text x="515.1" y="188.6">C3</text>
<text x="58.7" y="194">R17</text>
<text x="58.8" y="197.5">10K</text>
<text x="90.5" y="194">R16</text>
<text x="90.6" y="197.5">10K</text>
<text x="413.5" y="199.2">BWSMA-KE-P001</text>
<text x="58.7" y="213.4">R18</text>
<text x="90.5" y="213.4">R12</text>
<text x="58.8" y="216.9">10K</text>
<text x="90.6" y="216.9">10K</text>
<text x="138.1" y="218.6">R14</text>
<text x="138.2" y="222.2">10K</text>
<text x="40.7" y="237.7">SI2302</text>
<text x="46.6" y="234.5">Q8</text>
<text x="72.5" y="237.7">SI2302</text>
<text x="78.3" y="234.5">Q7</text>
<text x="102" y="239.8">100K</text>
<text x="102.8" y="236.3">R15</text>
<text x="123.5" y="238">C12</text>
<text x="138.1" y="236.3">R13</text>
<text x="138.2" y="239.8">10K</text>
<text x="123.5" y="241.3">100nF</text>
<text x="296" y="262.8">ESP32-WROOM-32E(4MB)</text>
<text x="296" y="259.4">U1</text>
<text x="448.1" y="280.4">J2</text>
<text x="456" y="280.4">I2C</text>
<text x="497.9" y="280.4">R11</text>
<text x="468" y="287.4">10K</text>
<text x="468.9" y="283.9">R9</text>
<text x="498" y="283.9">10K</text>
<text x="515.7" y="287.4">10K</text>
<text x="516.5" y="283.9">R8</text>
<text x="545.5" y="282.1">R10</text>
<text x="545.6" y="285.7">10K</text>
<text x="424.8" y="290.9">H1</text>
<text x="477.6" y="298">Q5</text>
<text x="486.9" y="298">SI2302</text>
<text x="527" y="299.8">Q6</text>
<text x="534.5" y="298">SI2302</text>
<text x="419.8" y="315.7">I2C - OLED_128x64</text>
<text x="460.9" y="312.1">C11</text>
<text x="468.1" y="312.1">100nF</text>
</g>
<g font-size="3.2">
<text x="347" y="24.9">1</text>
<text x="347" y="28.4">2</text>
<text x="391.1" y="24.9">1</text>
<text x="391.1" y="28.4">2</text>
<text x="495.2" y="24.2">1</text>
<text x="495.2" y="28.4">2</text>
<text x="548.1" y="24.2">1</text>
<text x="548.1" y="28.4">2</text>
<text x="273" y="32.7" transform="rotate(-90 273 32.7)">GND</text>
<text x="347" y="31.9">3</text>
<text x="347" y="35.5">4</text>
<text x="391.1" y="31.9">3</text>
<text x="391.1" y="35.5">4</text>
<text x="449.3" y="30.2">1</text>
<text x="449.3" y="33.7">2</text>
<text x="495.2" y="31.9">3</text>
<text x="495.2" y="35.5">4</text>
<text x="548.1" y="31.9">3</text>
<text x="548.1" y="35.5">4</text>
<text x="271.3" y="36.2" transform="rotate(-90 271.3 36.2)">1</text>
<text x="347" y="39">5</text>
<text x="391.1" y="39">5</text>
<text x="167.7" y="58.4">6</text>
<text x="207.7" y="56.6">1</text>
<text x="159" y="60.1">GND</text>
<text x="207.7" y="60.1">2</text>
<text x="70.1" y="67.2">3</text>
<text x="73.6" y="69">GND</text>
<text x="28.4" y="76">2</text>
<text x="28.4" y="79.6">1</text>
<text x="375.3" y="88.4">4</text>
<text x="378.8" y="90.1">GND</text>
<text x="400" y="155.4">1</text>
<text x="403.5" y="157.2">GND</text>
<text x="221.9" y="175.2" transform="rotate(-90 221.9 175.2)">2</text>
<text x="418.3" y="178.3">GND</text>
<text x="427" y="176.6">10</text>
<text x="400" y="180.1">8</text>
<text x="403.5" y="181.9">GND</text>
<text x="221.9" y="187.4" transform="rotate(-90 221.9 187.4)">1</text>
<text x="278.3" y="188.9">1</text>
<text x="281.8" y="190.7">GND</text>
<text x="307.1" y="190.7">GND</text>
<text x="315.9" y="188.9">38</text>
<text x="276.2" y="238.3">15</text>
<text x="281.8" y="240.1">GND</text>
<text x="450.5" y="286.7" transform="rotate(-90 450.5 286.7)">1</text>
<text x="454.7" y="286.7" transform="rotate(-90 454.7 286.7)">2</text>
<text x="458.3" y="286.7" transform="rotate(-90 458.3 286.7)">3</text>
<text x="461.8" y="286.7" transform="rotate(-90 461.8 286.7)">4</text>
<text x="427.1" y="298.3">4</text>
<text x="427.1" y="305.3">2</text>
<text x="427.1" y="301.8">3</text>
<text x="427.1" y="308.2">1</text>
</g>
<g font-size="3.2" fill="#00f">
<text x="276.6" y="32.7" transform="rotate(-90 276.6 32.7)">VIN</text>
<text x="280.1" y="32.7" transform="rotate(-90 280.1 32.7)">VOUT</text>
<text x="274.8" y="36.2" transform="rotate(-90 274.8 36.2)">2</text>
<text x="278.3" y="36.2" transform="rotate(-90 278.3 36.2)">3</text>
<text x="95.3" y="58.4">EP</text>
<text x="100.7" y="56.6">9</text>
<text x="147.7" y="58.4">1</text>
<text x="70.1" y="60.1">1</text>
<text x="70.1" y="63.7">2</text>
<text x="73.6" y="61.9">TEMP</text>
<text x="73.6" y="65.4">PROG</text>
<text x="90" y="65.4">CHRG</text>
<text x="95" y="61.9">CE</text>
<text x="100.7" y="63.7">7</text>
<text x="100.7" y="60.1">8</text>
<text x="147.7" y="61.9">2</text>
<text x="147.7" y="65.4">3</text>
<text x="151.2" y="60.1">DO</text>
<text x="151.2" y="63.7">VM</text>
<text x="167.7" y="65.4">4</text>
<text x="88.5" y="69">STDBY</text>
<text x="100.7" y="70.7">5</text>
<text x="100.7" y="67.2">6</text>
<text x="151.2" y="67.2">CO</text>
<text x="161.7" y="67.2">NC</text>
<text x="92.9" y="72.5">BAT</text>
<text x="375.3" y="77.8">1</text>
<text x="435.3" y="77.8">1</text>
<text x="451.7" y="77.8">2</text>
<text x="500.3" y="74.3">1</text>
<text x="520.7" y="74.3">6</text>
<text x="375.3" y="81.3">2</text>
<text x="378.8" y="79.6">DQ</text>
<text x="378.8" y="83.1">NC</text>
<text x="389.2" y="83.1">NC</text>
<text x="395.3" y="81.3">7</text>
<text x="435.3" y="81.3">3</text>
<text x="438.7" y="79.6">1</text>
<text x="438.7" y="83.1">3</text>
<text x="448.2" y="79.6">2</text>
<text x="448.2" y="83.1">4</text>
<text x="451.7" y="81.3">4</text>
<text x="142.4" y="86.6">4</text>
<text x="145.9" y="88.4">G2</text>
<text x="167.4" y="88.4">S2</text>
<text x="173" y="86.6">3</text>
<text x="375.3" y="84.8">3</text>
<text x="378.8" y="86.6">NC</text>
<text x="389.2" y="86.6">NC</text>
<text x="395.3" y="88.4">5</text>
<text x="395.3" y="84.8">6</text>
<text x="435.3" y="84.8">5</text>
<text x="435.3" y="88.4">7</text>
<text x="438.7" y="86.6">5</text>
<text x="448.2" y="86.6">6</text>
<text x="451.7" y="84.8">6</text>
<text x="451.7" y="88.4">8</text>
<text x="500.3" y="84.8">2</text>
<text x="520.7" y="84.8">5</text>
<text x="142.4" y="90.1">5</text>
<text x="142.4" y="93.7">6</text>
<text x="145.9" y="91.9">D1/D2</text>
<text x="145.9" y="95.4">G1</text>
<text x="161.2" y="91.9">D1/D2</text>
<text x="167.4" y="95.4">S1</text>
<text x="173" y="93.7">1</text>
<text x="173" y="90.1">2</text>
<text x="389.2" y="90.1">NC</text>
<text x="435.3" y="91.9">9</text>
<text x="438.7" y="90.1">7</text>
<text x="438.7" y="93.7">9</text>
<text x="446.2" y="93.7">10</text>
<text x="448.2" y="90.1">8</text>
<text x="451.7" y="91.9">10</text>
<text x="500.3" y="95.4">3</text>
<text x="520.7" y="95.4">4</text>
<text x="427" y="155.4">16</text>
<text x="400" y="158.9">2</text>
<text x="403.5" y="160.7">MISO</text>
<text x="417.3" y="160.7">DIO1</text>
<text x="417.3" y="157.2">DIO2</text>
<text x="427" y="158.9">15</text>
<text x="400" y="162.5">3</text>
<text x="400" y="166">4</text>
<text x="403.5" y="164.2">MOSI</text>
<text x="403.5" y="167.7">SCK</text>
<text x="417.3" y="164.2">DIO0</text>
<text x="418.2" y="167.7">3.3V</text>
<text x="427" y="166">13</text>
<text x="427" y="162.5">14</text>
<text x="400" y="169.5">5</text>
<text x="400" y="173">6</text>
<text x="403.5" y="171.3">NSS</text>
<text x="417.3" y="171.3">DIO4</text>
<text x="427" y="173">11</text>
<text x="427" y="169.5">12</text>
<text x="400" y="176.6">7</text>
<text x="403.5" y="174.8">RESET</text>
<text x="403.5" y="178.3">DIO5</text>
<text x="417.3" y="174.8">DIO3</text>
<text x="297.7" y="184" transform="rotate(-90 297.7 184)">39</text>
<text x="419.1" y="181.9">ANT</text>
<text x="427" y="180.1">9</text>
<text x="442.4" y="189.3" transform="rotate(-90 442.4 189.3)">3</text>
<text x="449.4" y="189.3" transform="rotate(-90 449.4 189.3)">4</text>
<text x="278.3" y="192.4">2</text>
<text x="278.3" y="196">3</text>
<text x="281.8" y="194.2">3V3</text>
<text x="281.8" y="197.7">EN</text>
<text x="299.2" y="193.7" transform="rotate(-90 299.2 193.7)">GND</text>
<text x="306.6" y="197.7">IO22</text>
<text x="306.6" y="194.2">IO23</text>
<text x="315.9" y="196">36</text>
<text x="315.9" y="192.4">37</text>
<text x="439" y="194.2">5</text>
<text x="278.3" y="203">5</text>
<text x="305.8" y="201.3">TXD0</text>
<text x="315.9" y="203">34</text>
<text x="315.9" y="199.5">35</text>
<text x="442.4" y="201.9" transform="rotate(-90 442.4 201.9)">2</text>
<text x="449.4" y="201.9" transform="rotate(-90 449.4 201.9)">1</text>
<text x="278.3" y="206.6">6</text>
<text x="281.8" y="204.8">SENSOR_VN</text>
<text x="281.8" y="208.3">IO34</text>
<text x="305.6" y="204.8">RXD0</text>
<text x="306.6" y="208.3">IO21</text>
<text x="315.9" y="206.6">33</text>
<text x="278.3" y="210.1">7</text>
<text x="278.3" y="213.6">8</text>
<text x="281.8" y="211.8">IO35</text>
<text x="281.8" y="215.4">IO32</text>
<text x="306.6" y="215.4">IO19</text>
<text x="309.8" y="211.8">NC</text>
<text x="315.9" y="213.6">31</text>
<text x="315.9" y="210.1">32</text>
<text x="276.2" y="220.7">10</text>
<text x="278.3" y="217.1">9</text>
<text x="281.8" y="218.9">IO33</text>
<text x="306.6" y="218.9">IO18</text>
<text x="315.9" y="220.7">29</text>
<text x="315.9" y="217.1">30</text>
<text x="276.2" y="224.2">11</text>
<text x="276.2" y="227.7">12</text>
<text x="281.8" y="222.4">IO25</text>
<text x="281.8" y="226">IO26</text>
<text x="306.6" y="226">IO17</text>
<text x="308.6" y="222.4">IO5</text>
<text x="315.9" y="227.7">27</text>
<text x="315.9" y="224.2">28</text>
<text x="56.1" y="229.5" transform="rotate(-90 56.1 229.5)">3</text>
<text x="63.9" y="233">1</text>
<text x="87.8" y="229.5" transform="rotate(-90 87.8 229.5)">3</text>
<text x="95.6" y="233">1</text>
<text x="276.2" y="231.2">13</text>
<text x="281.8" y="229.5">IO27</text>
<text x="281.8" y="233">IO14</text>
<text x="306.6" y="229.5">IO16</text>
<text x="308.6" y="233">IO4</text>
<text x="315.9" y="231.2">26</text>
<text x="56.1" y="239.3" transform="rotate(-90 56.1 239.3)">2</text>
<text x="87.8" y="239.3" transform="rotate(-90 87.8 239.3)">2</text>
<text x="276.2" y="234.8">14</text>
<text x="281.8" y="236.5">IO12</text>
<text x="308.6" y="236.5">IO0</text>
<text x="315.9" y="238.3">24</text>
<text x="315.9" y="234.8">25</text>
<text x="276.2" y="241.8">16</text>
<text x="276.2" y="245.4">17</text>
<text x="281.8" y="243.6">IO13</text>
<text x="306.6" y="243.6">IO15</text>
<text x="308.6" y="240.1">IO2</text>
<text x="315.9" y="245.4">22</text>
<text x="315.9" y="241.8">23</text>
<text x="276.2" y="248.9">18</text>
<text x="281.8" y="247.1">NC</text>
<text x="281.8" y="250.6">NC</text>
<text x="309.8" y="250.6">NC</text>
<text x="309.8" y="247.1">NC</text>
<text x="315.9" y="248.9">21</text>
<text x="276.2" y="252.4">19</text>
<text x="281.8" y="254.2">NC</text>
<text x="309.8" y="254.2">NC</text>
<text x="315.9" y="252.4">20</text>
<text x="484.7" y="284.2" transform="rotate(-90 484.7 284.2)">1</text>
<text x="532.3" y="284.2" transform="rotate(-90 532.3 284.2)">1</text>
<text x="479.2" y="291.2">2</text>
<text x="488.9" y="291.2">3</text>
<text x="526.8" y="291.2">2</text>
<text x="536.6" y="291.2">3</text>
<text x="434.6" y="296">SDA_2</text>
<text x="434.6" y="299.5">SCL_2</text>
</g>
<g font-size="3.2" fill="#f00">
<text x="159.2" y="63.7">VDD</text>
<text x="167.7" y="61.9">5</text>
<text x="70.1" y="70.7">4</text>
<text x="73.6" y="72.5">VCC</text>
<text x="395.3" y="77.8">8</text>
<text x="386.7" y="79.6">VDD</text>
<text x="278.3" y="199.5">4</text>
<text x="281.8" y="201.3">SENSOR_VP</text>
</g>
</svg>
